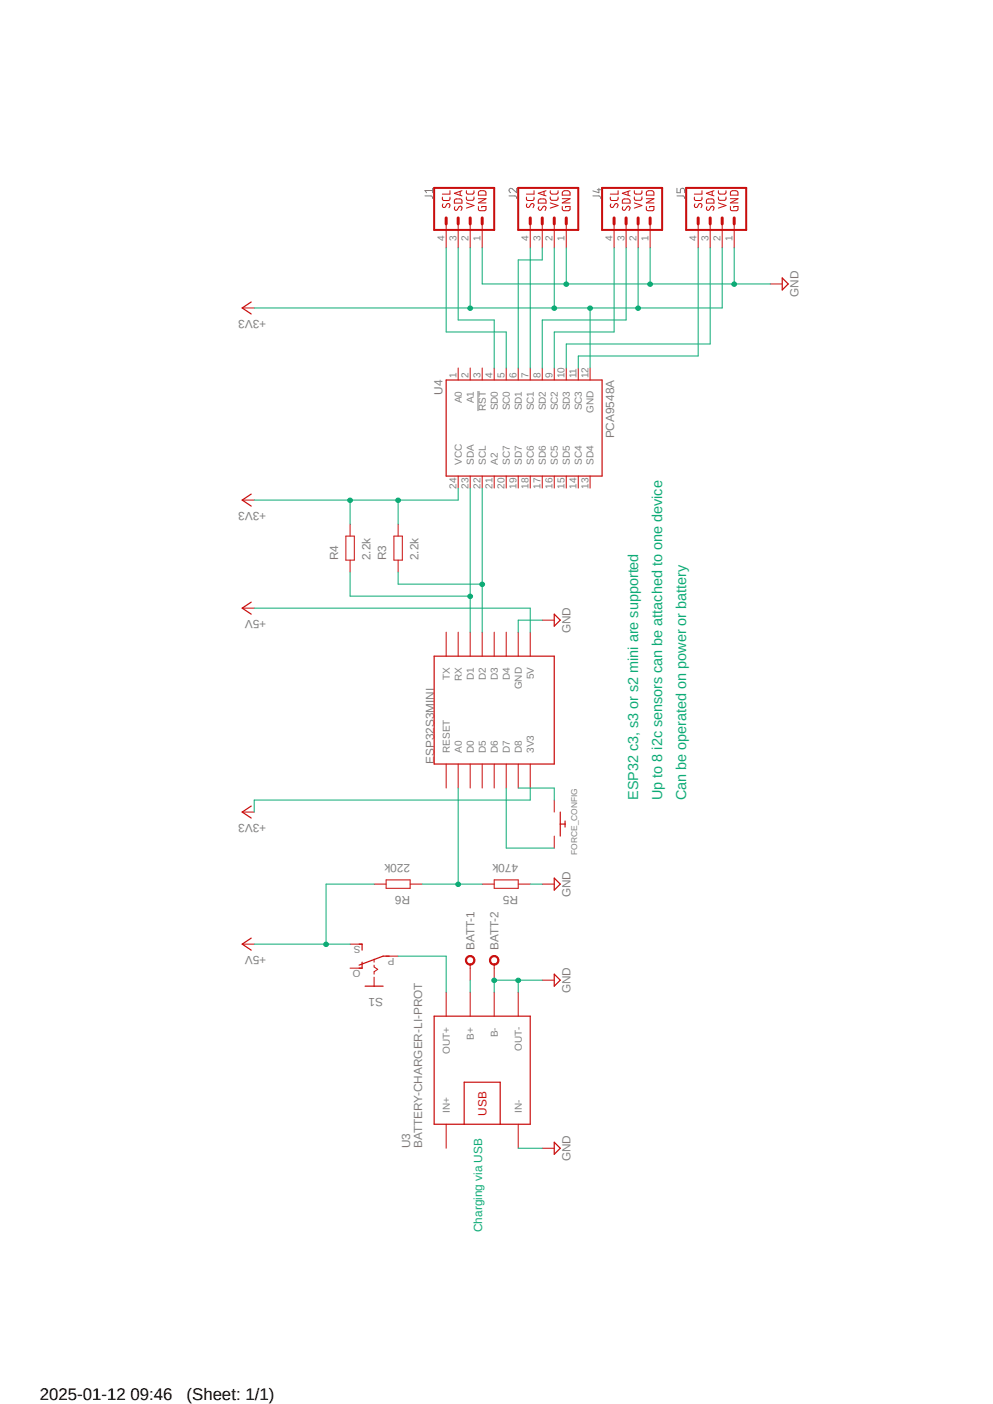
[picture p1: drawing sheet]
<svg xmlns="http://www.w3.org/2000/svg" width="210mm" height="297mm" viewBox="0 0 210 297" stroke-linecap="round" stroke-linejoin="round" font-family="sans-serif">
<path d="M48.9 39.2l120.6 222.1M169.5 39.2l-120.6 222.1" fill="none" stroke="#fff" stroke-width=".21"/>
<path d="M91.5 39.8v1M109.3 39.8v1l-.9-.8a.46 .46 0 0 0-.7 .1 .46 .46 0 0 0 .3 .7M126.7 39.8v1l-1.3-.4M143.2 39.8v1h.7v-.6a.45 .45 0 0 1 .4-.4 .45 .45 0 0 1 .5 .4v.6M89.9 41.4l1.4 .1 .2 .5M91.5 40.3h-1.6l.3 .5M107.7 41.4h1.2a.43 .43 0 0 1 .4 .6M125.4 41.4l1.4 .1 .2 .5M126.3 40.1h.7M143.2 41.4l1.4 .1 .2 .5M101.1 82.7v4.3" fill="none" stroke="#808080" stroke-width=".21"/>
<path d="M53.1 63.9l-1.9 1.3 1.9 1.2M53.1 127.4l-1.9 1.3 1.9 1.2M53.1 170.5l-1.9 1.3 1.9 1.3M53.1 198.5l-1.9 1.2 1.9 1.3M75.9 199.7h.7v1.3M117.2 185.8l1.3 1.2-1.3 1.3zM76.6 203.5v1.3h-.7M77.2 208.6h3.8M82.3 202.3h-1.3l-5.1 1.9M91.8 215h20.3v22.8h-20.3zM98.2 237.8v-8.9h7.6v8.9M117.2 241.6l1.3 1.3-1.3 1.3z" fill="none" stroke="#c90d0c" stroke-width=".25"/>
<g fill="none" stroke="#c90d0c" stroke-width=".21">
<path d="M51.2 65.2h2.6M51.2 128.7h2.6M51.2 171.8h2.6M51.2 199.7h2.6M74 199.7h2.6M114.7 187h2.5M74 204.8h2.6M79.1 202.9v.6M79.1 204.2v.4l.8 .5-.8 .5v.5M79.1 206.7v1.9M81.7 202.3h2.5M94.4 209.9v5.1"/>
<path d="M99.4 204v.8M99.4 209.9v5.1M104.5 209.9v5.1M109.6 209.9v5.1M94.4 237.8v5.1M109.6 237.8v5.1M114.7 242.9h2.5"/>
</g>
<path d="M98.8 202.3a1.02 1.02 0 0 1 1.6 .5 1.02 1.02 0 0 1-1 1.4v-.3a.78 .78 0 0 1-.6-1.1 .78 .78 0 0 1 1.3-.2 .78 .78 0 0 1-.4 1.3h-.3v.3a1.03 1.03 0 0 1-.9-.7 1.03 1.03 0 0 1 .3-1.2z" fill-rule="evenodd" fill="#c90d0c"/>
<path d="M98.8 202.3a1.02 1.02 0 0 1 1.6 .5 1.02 1.02 0 0 1-1 1.4v-.3a.78 .78 0 0 1-.6-1.1 .78 .78 0 0 1 1.3-.2 .78 .78 0 0 1-.4 1.3h-.3v.3a1.03 1.03 0 0 1-.9-.7 1.03 1.03 0 0 1 .3-1.2zM99.4 204.8v2.5M104.5 204v.8" fill="none" stroke="#c90d0c" stroke-width=".21"/>
<path d="M103.9 202.3a1.02 1.02 0 0 1 1.6 .5 1.02 1.02 0 0 1-1 1.4v-.3a.78 .78 0 0 1-.6-1.1 .78 .78 0 0 1 1.2-.2 .78 .78 0 0 1-.3 1.3h-.3v.3a1.03 1.03 0 0 1-1-.7 1.03 1.03 0 0 1 .4-1.2z" fill-rule="evenodd" fill="#c90d0c"/>
<g fill="none" stroke="#c90d0c" stroke-width=".21">
<path d="M93.6 41.7v.5l.3 .2h1.1l.2-.7M93.7 43.1l-.1 .2a.38 .38 0 0 0 .1 .5 .38 .38 0 0 0 .5-.1l.3-.5a.37 .37 0 0 1 .4-.1 .37 .37 0 0 1 .3 .3l-.2 .5M94.4 47.4v5.1M95.2 40.3v.8h-1.6M96.1 42.3a1.3 1.3 0 0 1 1.4-.2l.2 .2v.7h-1.6zM96.2 43.7l-.1 .2a.39 .39 0 0 0 .1 .5 .39 .39 0 0 0 .4 0l.6-.7h.3a.55 .55 0 0 1 0 .8M96.9 47.4v5.1M97.3 40.5v.8M97.7 40.3l-1.6 .6 1.6 .5M98.6 41.7l.1 .5 .3 .2 1.1-.1 .1-.6M98.6 40.3l.1 .6 .3 .2 1.1-.1 .1-.7M98.6 42.9l1.6 .6-1.6 .5"/>
<path d="M99.4 47.4v5.1M101.2 43.7v.5l.1 .3 1.1 .1 .3-.2 .1-.7h-.9v.2M101.2 42h1.6l-1.6 .9h1.6M101.2 40.6l.4-.3 1 .1 .1 .2 .1 .7h-1.6zM102 47.4v5.1M111.3 41.7l.1 .5 .3 .2h1.1l.1-.7M111.5 43.1l-.2 .2a.4 .4 0 0 0 .1 .5 .4 .4 0 0 0 .4 .1l.5-.7a.37 .37 0 0 1 .4-.1 .37 .37 0 0 1 .2 .3l-.2 .5M112.1 47.4v5.1M112.9 40.3v.8h-1.6M113.9 42.3a1.3 1.3 0 0 1 1.4-.2l.2 .4v.5h-1.7zM114 43.7a.38 .38 0 0 0-.1 .6 .38 .38 0 0 0 .6 0l.4-.6h.4a.55 .55 0 0 1 0 .8M114.7 47.4v5.1"/>
<path d="M115.1 40.5v.8M115.5 40.3l-1.7 .6 1.7 .5M116.4 41.7l.1 .5 .3 .2 1.1-.1 .1-.6M116.4 40.3l.1 .6 .3 .2 1.1-.1 .1-.7M116.4 42.9l1.6 .6-1.6 .5M117.2 47.4v5.1M118.9 43.7v.5l.2 .3 1.1 .1 .3-.2 .1-.7h-1v.2M118.9 42h1.7l-1.7 .9h1.7M119.2 40.4h1.1l.3 .4v.5h-1.7v-.5zM119.8 47.4v5.1M129.1 41.7v.5l.4 .2h1l.2-.3v-.4M129.2 43.1l-.1 .2a.38 .38 0 0 0 .1 .5 .38 .38 0 0 0 .6-.1l.2-.5a.37 .37 0 0 1 .4-.1 .37 .37 0 0 1 .3 .3l-.2 .5"/>
<path d="M129.9 47.4v5.1M130.7 40.3v.8h-1.6M131.7 43.7v.2a.39 .39 0 0 0 0 .5 .39 .39 0 0 0 .5 0l.5-.7a.38 .38 0 0 1 .6 .3l-.3 .5M131.8 42.1a1.3 1.3 0 0 1 1.4 .2l.1 .7h-1.7v-.5zM132.4 47.4v5.1M132.8 40.5v.8M133.3 40.3l-1.7 .6 1.7 .5M134.2 41.7v.5l.3 .2 1.1-.1 .2-.6M134.2 40.3v.6l.3 .2 1.1-.1 .2-.7M134.2 42.9l1.6 .6-1.6 .5M135 47.4v5.1M136.7 43.7v.5l.2 .3 1.1 .1 .3-.2v-.7h-.9v.2"/>
<path d="M136.7 42h1.6l-1.6 .9h1.6M136.7 40.6l.5-.3 .9 .1 .2 .2v.7h-1.6zM137.5 47.4v5.1M146.9 41.7v.5l.3 .2h1.1l.2-.7M147 43.1l-.1 .2a.38 .38 0 0 0 .1 .5 .38 .38 0 0 0 .5-.1l.3-.5a.37 .37 0 0 1 .4-.1 .37 .37 0 0 1 .3 .3l-.2 .5M147.7 47.4v5.1M148.5 40.3v.8h-1.6M149.4 42.3a1.3 1.3 0 0 1 1.4-.2l.2 .2v.7h-1.6zM149.5 43.7l-.1 .2a.39 .39 0 0 0 .1 .5 .39 .39 0 0 0 .4 0l.6-.7h.3a.55 .55 0 0 1 0 .8M150.2 47.4v5.1M150.6 40.5v.8M151 40.3l-1.6 .6 1.6 .5"/>
<path d="M151.9 41.7l.1 .5 .3 .2 1.1-.1 .1-.6M151.9 40.3l.1 .6 .3 .2 1.1-.1 .1-.7M151.9 42.9l1.6 .6-1.6 .5M152.7 47.4v5.1M154.5 43.7v.5l.1 .3 1.1 .1 .3-.2 .1-.7h-.9v.2M154.5 42h1.6l-1.6 .9h1.6M154.5 40.6l.4-.3 1 .1 .1 .2 .1 .7h-1.6zM155.3 47.4v5.1M96.9 77.9v2.5M99.4 77.9v2.5M102 77.9v2.5M104.5 77.9v2.5"/>
<path d="M107.1 77.9v2.5M109.6 77.9v2.5M112.1 77.9v2.5M114.7 77.9v2.5M117.2 77.9v2.5M119.8 77.9v2.5M122.3 77.9v2.5M124.8 77.9v2.5M162.9 60.1h2.5M51.2 105.8h2.6M73.2 113.4h1.7v5.1h-1.7zM74 110.9v2.5"/>
<path d="M74 118.5v2.5M83.3 113.4h1.8v5.1h-1.8zM84.2 110.9v2.5M84.2 118.5v2.5M96.9 100.7v2.6M99.4 100.7v2.6M102 100.7v2.6M104.5 100.7v2.6M107.1 100.7v2.6M109.6 100.7v2.6M112.1 100.7v2.6M114.7 100.7v2.6"/>
<path d="M117.2 100.7v2.6M119.8 100.7v2.6M122.3 100.7v2.6M124.8 100.7v2.6M94.4 133.7v5.1M96.9 133.7v5.1M99.4 133.7v5.1M102 133.7v5.1M104.5 133.7v5.1M107.1 133.7v5.1M109.6 133.7v5.1M112.1 133.7v5.1"/>
<path d="M114.7 131.2h2.5M94.4 161.6v5.1M96.9 161.6v5.1M99.4 161.6v5.1M102 161.6v5.1M104.5 161.6v5.1M107.1 161.6v5.1M109.6 161.6v5.1M112.1 161.6v5.1M117.2 169.2v2.6M117.2 176.9v2.5M79.1 187h2.6"/>
<path d="M81.7 186.1h5v1.8h-5zM86.7 187h2.6M102 187h2.5M104.5 186.1h5.1v1.8h-5.1zM109.6 187h2.5M103.9 202.3a1.02 1.02 0 0 1 1.6 .5 1.02 1.02 0 0 1-1 1.4v-.3a.78 .78 0 0 1-.6-1.1 .78 .78 0 0 1 1.2-.2 .78 .78 0 0 1-.3 1.3h-.3v.3a1.03 1.03 0 0 1-1-.7 1.03 1.03 0 0 1 .4-1.2zM104.5 204.8v2.5M114.7 207.3h2.5"/>
</g>
<path d="M165.4 58.8l1.3 1.3-1.3 1.2zM94.4 80.4h32.9v20.3h-32.9zM53.1 104.5l-1.9 1.3 1.9 1.3M91.8 138.8h25.4v22.8h-25.4zM117.2 129.9l1.3 1.3-1.3 1.3zM118.5 171.8v5.1M118.5 174.3h1M119.5 173.7v1.3M117.2 206.1l1.3 1.2-1.3 1.3z" fill="none" stroke="#c90d0c" stroke-width=".25"/>
<path d="M91.8 39.8h12.7v8.8h-12.7zM109.6 39.8h12.7v8.8h-12.7zM127.3 39.8h12.7v8.8h-12.7zM145.1 39.8h12.7v8.8h-12.7z" fill="none" stroke="#c90d0c" stroke-width=".42"/>
<g fill="none" stroke="#c90d0c" stroke-width=".64">
<path d="M94.4 46.1v1.3M96.9 46.1v1.3M99.4 46.1v1.3M102 46.1v1.3M112.1 46.1v1.3M114.7 46.1v1.3M117.2 46.1v1.3M119.8 46.1v1.3M129.9 46.1v1.3M132.4 46.1v1.3M135 46.1v1.3M137.5 46.1v1.3"/>
<path d="M147.7 46.1v1.3M150.2 46.1v1.3M152.7 46.1v1.3M155.3 46.1v1.3"/>
</g>
<path d="M104.5 207.3v2.6M109.6 207.3h5.1M109.6 242.9h5.1" fill="none" stroke="#0dab76" stroke-width=".21"/>
<circle cx="104.5" cy="207.4" r=".49" fill="#0dab76"/>
<g fill="none" stroke="#0dab76" stroke-width=".21">
<path d="M104.5 207.3h5.1v2.6"/>
<circle cx="104.5" cy="207.4" r=".49"/>
</g>
<circle cx="109.6" cy="207.4" r=".49" fill="#0dab76"/>
<g fill="none" stroke="#0dab76" stroke-width=".21">
<path d="M155.3 52.5v7.6M137.5 60.1h25.4M114.7 131.2h-5.1v2.5M112.1 187h2.6"/>
<circle cx="109.6" cy="207.4" r=".49"/>
</g>
<circle cx="155.3" cy="60.1" r=".49" fill="#0dab76"/>
<g fill="none" stroke="#0dab76" stroke-width=".21">
<path d="M119.8 52.5v7.6h17.7v-7.6"/>
<circle cx="155.3" cy="60.1" r=".49"/>
</g>
<circle cx="137.5" cy="60.1" r=".49" fill="#0dab76"/>
<g fill="none" stroke="#0dab76" stroke-width=".21">
<path d="M102 52.5v7.6h17.8"/>
<circle cx="137.5" cy="60.1" r=".49"/>
</g>
<circle cx="119.8" cy="60.1" r=".49" fill="#0dab76"/>
<g fill="none" stroke="#0dab76" stroke-width=".21">
<path d="M53.8 199.7h20.2M79.1 187h-10.1v12.7"/>
<circle cx="119.8" cy="60.1" r=".49"/>
</g>
<circle cx="69" cy="199.8" r=".49" fill="#0dab76"/>
<g fill="none" stroke="#0dab76" stroke-width=".21">
<path d="M53.8 128.7h58.3v5M96.9 166.7v20.3M89.3 187h12.7M84.2 202.3h10.2v7.6M99.4 207.3v2.6"/>
<circle cx="69" cy="199.8" r=".49"/>
</g>
<circle cx="96.9" cy="187.1" r=".49" fill="#0dab76"/>
<g fill="none" stroke="#0dab76" stroke-width=".21">
<path d="M74 105.8v5.1M84.2 105.8v5.1M96.9 103.3v2.5h-43.1M112.1 166.7v2.5h-58.3v2.6"/>
<circle cx="96.9" cy="187.1" r=".49"/>
</g>
<circle cx="74.1" cy="105.8" r=".49" fill="#0dab76"/>
<circle cx="74.1" cy="105.8" r=".49" fill="none" stroke="#0dab76" stroke-width=".21"/>
<circle cx="84.2" cy="105.8" r=".49" fill="#0dab76"/>
<g fill="none" stroke="#0dab76" stroke-width=".21">
<path d="M99.4 52.5v12.7M117.2 52.5v12.7M135 52.5v12.7M152.7 52.5v12.7h-98.9M124.8 65.2v12.7"/>
<circle cx="84.2" cy="105.8" r=".49"/>
</g>
<circle cx="99.5" cy="65.2" r=".49" fill="#0dab76"/>
<circle cx="99.5" cy="65.2" r=".49" fill="none" stroke="#0dab76" stroke-width=".21"/>
<circle cx="117.2" cy="65.2" r=".49" fill="#0dab76"/>
<circle cx="117.2" cy="65.2" r=".49" fill="none" stroke="#0dab76" stroke-width=".21"/>
<circle cx="124.8" cy="65.2" r=".49" fill="#0dab76"/>
<circle cx="124.8" cy="65.2" r=".49" fill="none" stroke="#0dab76" stroke-width=".21"/>
<circle cx="135" cy="65.2" r=".49" fill="#0dab76"/>
<g fill="none" stroke="#0dab76" stroke-width=".21">
<path d="M99.4 103.3v30.4"/>
<circle cx="135" cy="65.2" r=".49"/>
</g>
<circle cx="99.5" cy="126.2" r=".49" fill="#0dab76"/>
<g fill="none" stroke="#0dab76" stroke-width=".21">
<path d="M102 103.3v30.4M74 121v5.1h25.4"/>
<circle cx="99.5" cy="126.2" r=".49"/>
</g>
<circle cx="102" cy="123.6" r=".49" fill="#0dab76"/>
<g fill="none" stroke="#0dab76" stroke-width=".21">
<path d="M94.4 52.5v17.7h12.7v7.7M96.9 52.5v15.2h7.6v10.2M112.1 52.5v25.4M114.7 52.5v2.5h-5.1v22.9M129.9 52.5v17.7h-12.7v7.7M132.4 52.5v15.2h-17.7v10.2M147.7 52.5v22.8h-25.4v2.6M150.2 52.5v20.3h-30.4v5.1M84.2 121v2.6h17.8M107.1 166.7v12.7h10.1M109.6 166.7h7.6v2.5"/>
<circle cx="102" cy="123.6" r=".49"/>
</g>
<g font-size="3.6">
<text x="8.4" y="296.1">2025-01-12 09:46</text>
<text x="39.5" y="296.1">(Sheet: 1/1)</text>
</g>
<g font-size="3" fill="#0dab76">
<text x="135" y="169.2" transform="rotate(-90 135 169.2)">ESP32 c3, s3 or s2 mini are supported</text>
<text x="140" y="169.2" transform="rotate(-90 140 169.2)">Up to 8 i2c sensors can be attached to one device</text>
<text x="145.1" y="169.2" transform="rotate(-90 145.1 169.2)">Can be operated on power or battery</text>
</g>
<g font-size="2.5" fill="#808080">
<text x="168.9" y="62.8" transform="rotate(-90 168.9 62.8)">GND</text>
<text x="56.3" y="67.7" transform="rotate(-180 56.3 67.7)">+3V3</text>
<text x="93.6" y="83.6" transform="rotate(-90 93.6 83.6)">U4</text>
<text x="129.9" y="92.8" transform="rotate(-90 129.9 92.8)">PCA9548A</text>
<text x="56.3" y="108.3" transform="rotate(-180 56.3 108.3)">+3V3</text>
<text x="71.5" y="118.5" transform="rotate(-90 71.5 118.5)">R4</text>
<text x="78.4" y="118.5" transform="rotate(-90 78.4 118.5)">2.2k</text>
<text x="81.7" y="118.5" transform="rotate(-90 81.7 118.5)">R3</text>
<text x="88.5" y="118.5" transform="rotate(-90 88.5 118.5)">2.2k</text>
<text x="56.3" y="131.2" transform="rotate(-180 56.3 131.2)">+5V</text>
<text x="120.6" y="133.9" transform="rotate(-90 120.6 133.9)">GND</text>
<text x="91.8" y="161.6" transform="rotate(-90 91.8 161.6)">ESP32S3MINI</text>
<text x="56.3" y="174.3" transform="rotate(-180 56.3 174.3)">+3V3</text>
<text x="86.7" y="182.7" transform="rotate(-180 86.7 182.7)">220k</text>
<text x="109.6" y="182.7" transform="rotate(-180 109.6 182.7)">470k</text>
<text x="86.7" y="189.6" transform="rotate(-180 86.7 189.6)">R6</text>
<text x="109.6" y="189.6" transform="rotate(-180 109.6 189.6)">R5</text>
<text x="120.6" y="189.8" transform="rotate(-90 120.6 189.8)">GND</text>
<text x="56.3" y="202.3" transform="rotate(-180 56.3 202.3)">+5V</text>
<text x="100.3" y="201" transform="rotate(-90 100.3 201)">BATT-1</text>
<text x="105.4" y="201" transform="rotate(-90 105.4 201)">BATT-2</text>
<text x="81" y="211.2" transform="rotate(-180 81 211.2)">S1</text>
<text x="120.6" y="210.1" transform="rotate(-90 120.6 210.1)">GND</text>
<text x="86.7" y="242.9" transform="rotate(-90 86.7 242.9)">U3</text>
<text x="89.3" y="242.9" transform="rotate(-90 89.3 242.9)">BATTERY-CHARGER-LI-PROT</text>
<text x="120.6" y="245.7" transform="rotate(-90 120.6 245.7)">GND</text>
</g>
<text font-size="2.5" fill="#c90d0c" x="102.9" y="236.1" transform="rotate(-90 102.9 236.1)">USB</text>
<text font-size="2.5" fill="#0dab76" x="102" y="260.7" transform="rotate(-90 102 260.7)">Charging via USB</text>
<g font-size="2.1" fill="#808080">
<text x="94" y="50.9" transform="rotate(-90 94 50.9)">4</text>
<text x="96.6" y="50.9" transform="rotate(-90 96.6 50.9)">3</text>
<text x="99.1" y="50.9" transform="rotate(-90 99.1 50.9)">2</text>
<text x="101.6" y="50.9" transform="rotate(-90 101.6 50.9)">1</text>
<text x="111.8" y="50.9" transform="rotate(-90 111.8 50.9)">4</text>
<text x="114.3" y="50.9" transform="rotate(-90 114.3 50.9)">3</text>
<text x="116.8" y="50.9" transform="rotate(-90 116.8 50.9)">2</text>
<text x="119.4" y="50.9" transform="rotate(-90 119.4 50.9)">1</text>
<text x="129.5" y="50.9" transform="rotate(-90 129.5 50.9)">4</text>
<text x="132.1" y="50.9" transform="rotate(-90 132.1 50.9)">3</text>
<text x="134.6" y="50.9" transform="rotate(-90 134.6 50.9)">2</text>
<text x="137.2" y="50.9" transform="rotate(-90 137.2 50.9)">1</text>
<text x="147.3" y="50.9" transform="rotate(-90 147.3 50.9)">4</text>
<text x="149.9" y="50.9" transform="rotate(-90 149.9 50.9)">3</text>
<text x="152.4" y="50.9" transform="rotate(-90 152.4 50.9)">2</text>
<text x="154.9" y="50.9" transform="rotate(-90 154.9 50.9)">1</text>
<text x="96.6" y="80.1" transform="rotate(-90 96.6 80.1)">1</text>
<text x="99.1" y="80.1" transform="rotate(-90 99.1 80.1)">2</text>
<text x="101.6" y="80.1" transform="rotate(-90 101.6 80.1)">3</text>
<text x="104.1" y="80.1" transform="rotate(-90 104.1 80.1)">4</text>
<text x="106.7" y="80.1" transform="rotate(-90 106.7 80.1)">5</text>
<text x="109.2" y="80.1" transform="rotate(-90 109.2 80.1)">6</text>
<text x="111.8" y="80.1" transform="rotate(-90 111.8 80.1)">7</text>
<text x="114.3" y="80.1" transform="rotate(-90 114.3 80.1)">8</text>
<text x="116.8" y="80.1" transform="rotate(-90 116.8 80.1)">9</text>
<text x="119.4" y="80.1" transform="rotate(-90 119.4 80.1)">10</text>
<text x="121.9" y="80.1" transform="rotate(-90 121.9 80.1)">11</text>
<text x="124.5" y="80.1" transform="rotate(-90 124.5 80.1)">12</text>
<text x="97.7" y="85.3" transform="rotate(-90 97.7 85.3)">A0</text>
<text x="100.2" y="85.3" transform="rotate(-90 100.2 85.3)">A1</text>
<text x="102.7" y="87" transform="rotate(-90 102.7 87)">RST</text>
<text x="105.3" y="86.8" transform="rotate(-90 105.3 86.8)">SD0</text>
<text x="107.8" y="86.8" transform="rotate(-90 107.8 86.8)">SC0</text>
<text x="110.4" y="86.8" transform="rotate(-90 110.4 86.8)">SD1</text>
<text x="112.9" y="86.8" transform="rotate(-90 112.9 86.8)">SC1</text>
<text x="115.4" y="86.8" transform="rotate(-90 115.4 86.8)">SD2</text>
<text x="118" y="86.8" transform="rotate(-90 118 86.8)">SC2</text>
<text x="120.5" y="86.8" transform="rotate(-90 120.5 86.8)">SD3</text>
<text x="123.1" y="86.8" transform="rotate(-90 123.1 86.8)">SC3</text>
<text x="125.6" y="87.4" transform="rotate(-90 125.6 87.4)">GND</text>
<text x="97.7" y="98.4" transform="rotate(-90 97.7 98.4)">VCC</text>
<text x="100.2" y="98.4" transform="rotate(-90 100.2 98.4)">SDA</text>
<text x="102.7" y="98.4" transform="rotate(-90 102.7 98.4)">SCL</text>
<text x="105.3" y="98.4" transform="rotate(-90 105.3 98.4)">A2</text>
<text x="107.8" y="98.4" transform="rotate(-90 107.8 98.4)">SC7</text>
<text x="110.4" y="98.4" transform="rotate(-90 110.4 98.4)">SD7</text>
<text x="112.9" y="98.4" transform="rotate(-90 112.9 98.4)">SC6</text>
<text x="115.4" y="98.4" transform="rotate(-90 115.4 98.4)">SD6</text>
<text x="118" y="98.4" transform="rotate(-90 118 98.4)">SC5</text>
<text x="120.5" y="98.4" transform="rotate(-90 120.5 98.4)">SD5</text>
<text x="123.1" y="98.4" transform="rotate(-90 123.1 98.4)">SC4</text>
<text x="125.6" y="98.4" transform="rotate(-90 125.6 98.4)">SD4</text>
<text x="96.6" y="103.4" transform="rotate(-90 96.6 103.4)">24</text>
<text x="99.1" y="103.4" transform="rotate(-90 99.1 103.4)">23</text>
<text x="101.6" y="103.4" transform="rotate(-90 101.6 103.4)">22</text>
<text x="104.1" y="103.4" transform="rotate(-90 104.1 103.4)">21</text>
<text x="106.7" y="103.4" transform="rotate(-90 106.7 103.4)">20</text>
<text x="109.2" y="103.4" transform="rotate(-90 109.2 103.4)">19</text>
<text x="111.8" y="103.4" transform="rotate(-90 111.8 103.4)">18</text>
<text x="114.3" y="103.4" transform="rotate(-90 114.3 103.4)">17</text>
<text x="116.8" y="103.4" transform="rotate(-90 116.8 103.4)">16</text>
<text x="119.4" y="103.4" transform="rotate(-90 119.4 103.4)">15</text>
<text x="121.9" y="103.4" transform="rotate(-90 121.9 103.4)">14</text>
<text x="124.5" y="103.4" transform="rotate(-90 124.5 103.4)">13</text>
<text x="95.1" y="143.9" transform="rotate(-90 95.1 143.9)">TX</text>
<text x="100.2" y="143.9" transform="rotate(-90 100.2 143.9)">D1</text>
<text x="102.7" y="143.9" transform="rotate(-90 102.7 143.9)">D2</text>
<text x="105.3" y="143.9" transform="rotate(-90 105.3 143.9)">D3</text>
<text x="107.8" y="143.9" transform="rotate(-90 107.8 143.9)">D4</text>
<text x="112.9" y="143.7" transform="rotate(-90 112.9 143.7)">5V</text>
<text x="97.7" y="144.1" transform="rotate(-90 97.7 144.1)">RX</text>
<text x="110.4" y="145.8" transform="rotate(-90 110.4 145.8)">GND</text>
<text x="95.1" y="159.3" transform="rotate(-90 95.1 159.3)">RESET</text>
<text x="97.7" y="159.3" transform="rotate(-90 97.7 159.3)">A0</text>
<text x="100.2" y="159.3" transform="rotate(-90 100.2 159.3)">D0</text>
<text x="102.7" y="159.3" transform="rotate(-90 102.7 159.3)">D5</text>
<text x="105.3" y="159.3" transform="rotate(-90 105.3 159.3)">D6</text>
<text x="107.8" y="159.3" transform="rotate(-90 107.8 159.3)">D7</text>
<text x="110.4" y="159.3" transform="rotate(-90 110.4 159.3)">D8</text>
<text x="112.9" y="159.3" transform="rotate(-90 112.9 159.3)">3V3</text>
<text x="76.2" y="200.1" transform="rotate(-180 76.2 200.1)">S</text>
<text x="83.4" y="202.6" transform="rotate(-180 83.4 202.6)">P</text>
<text x="76.2" y="205.2" transform="rotate(-180 76.2 205.2)">O</text>
<text x="100.2" y="220" transform="rotate(-90 100.2 220)">B+</text>
<text x="105.3" y="219.4" transform="rotate(-90 105.3 219.4)">B-</text>
<text x="95.1" y="223" transform="rotate(-90 95.1 223)">OUT+</text>
<text x="110.4" y="222.3" transform="rotate(-90 110.4 222.3)">OUT-</text>
<text x="95.1" y="235.5" transform="rotate(-90 95.1 235.5)">IN+</text>
<text x="110.4" y="235.5" transform="rotate(-90 110.4 235.5)">IN-</text>
</g>
<text font-size="1.8" fill="#808080" x="122" y="180.9" transform="rotate(-90 122 180.9)">FORCE_CONFIG</text>
</svg>
